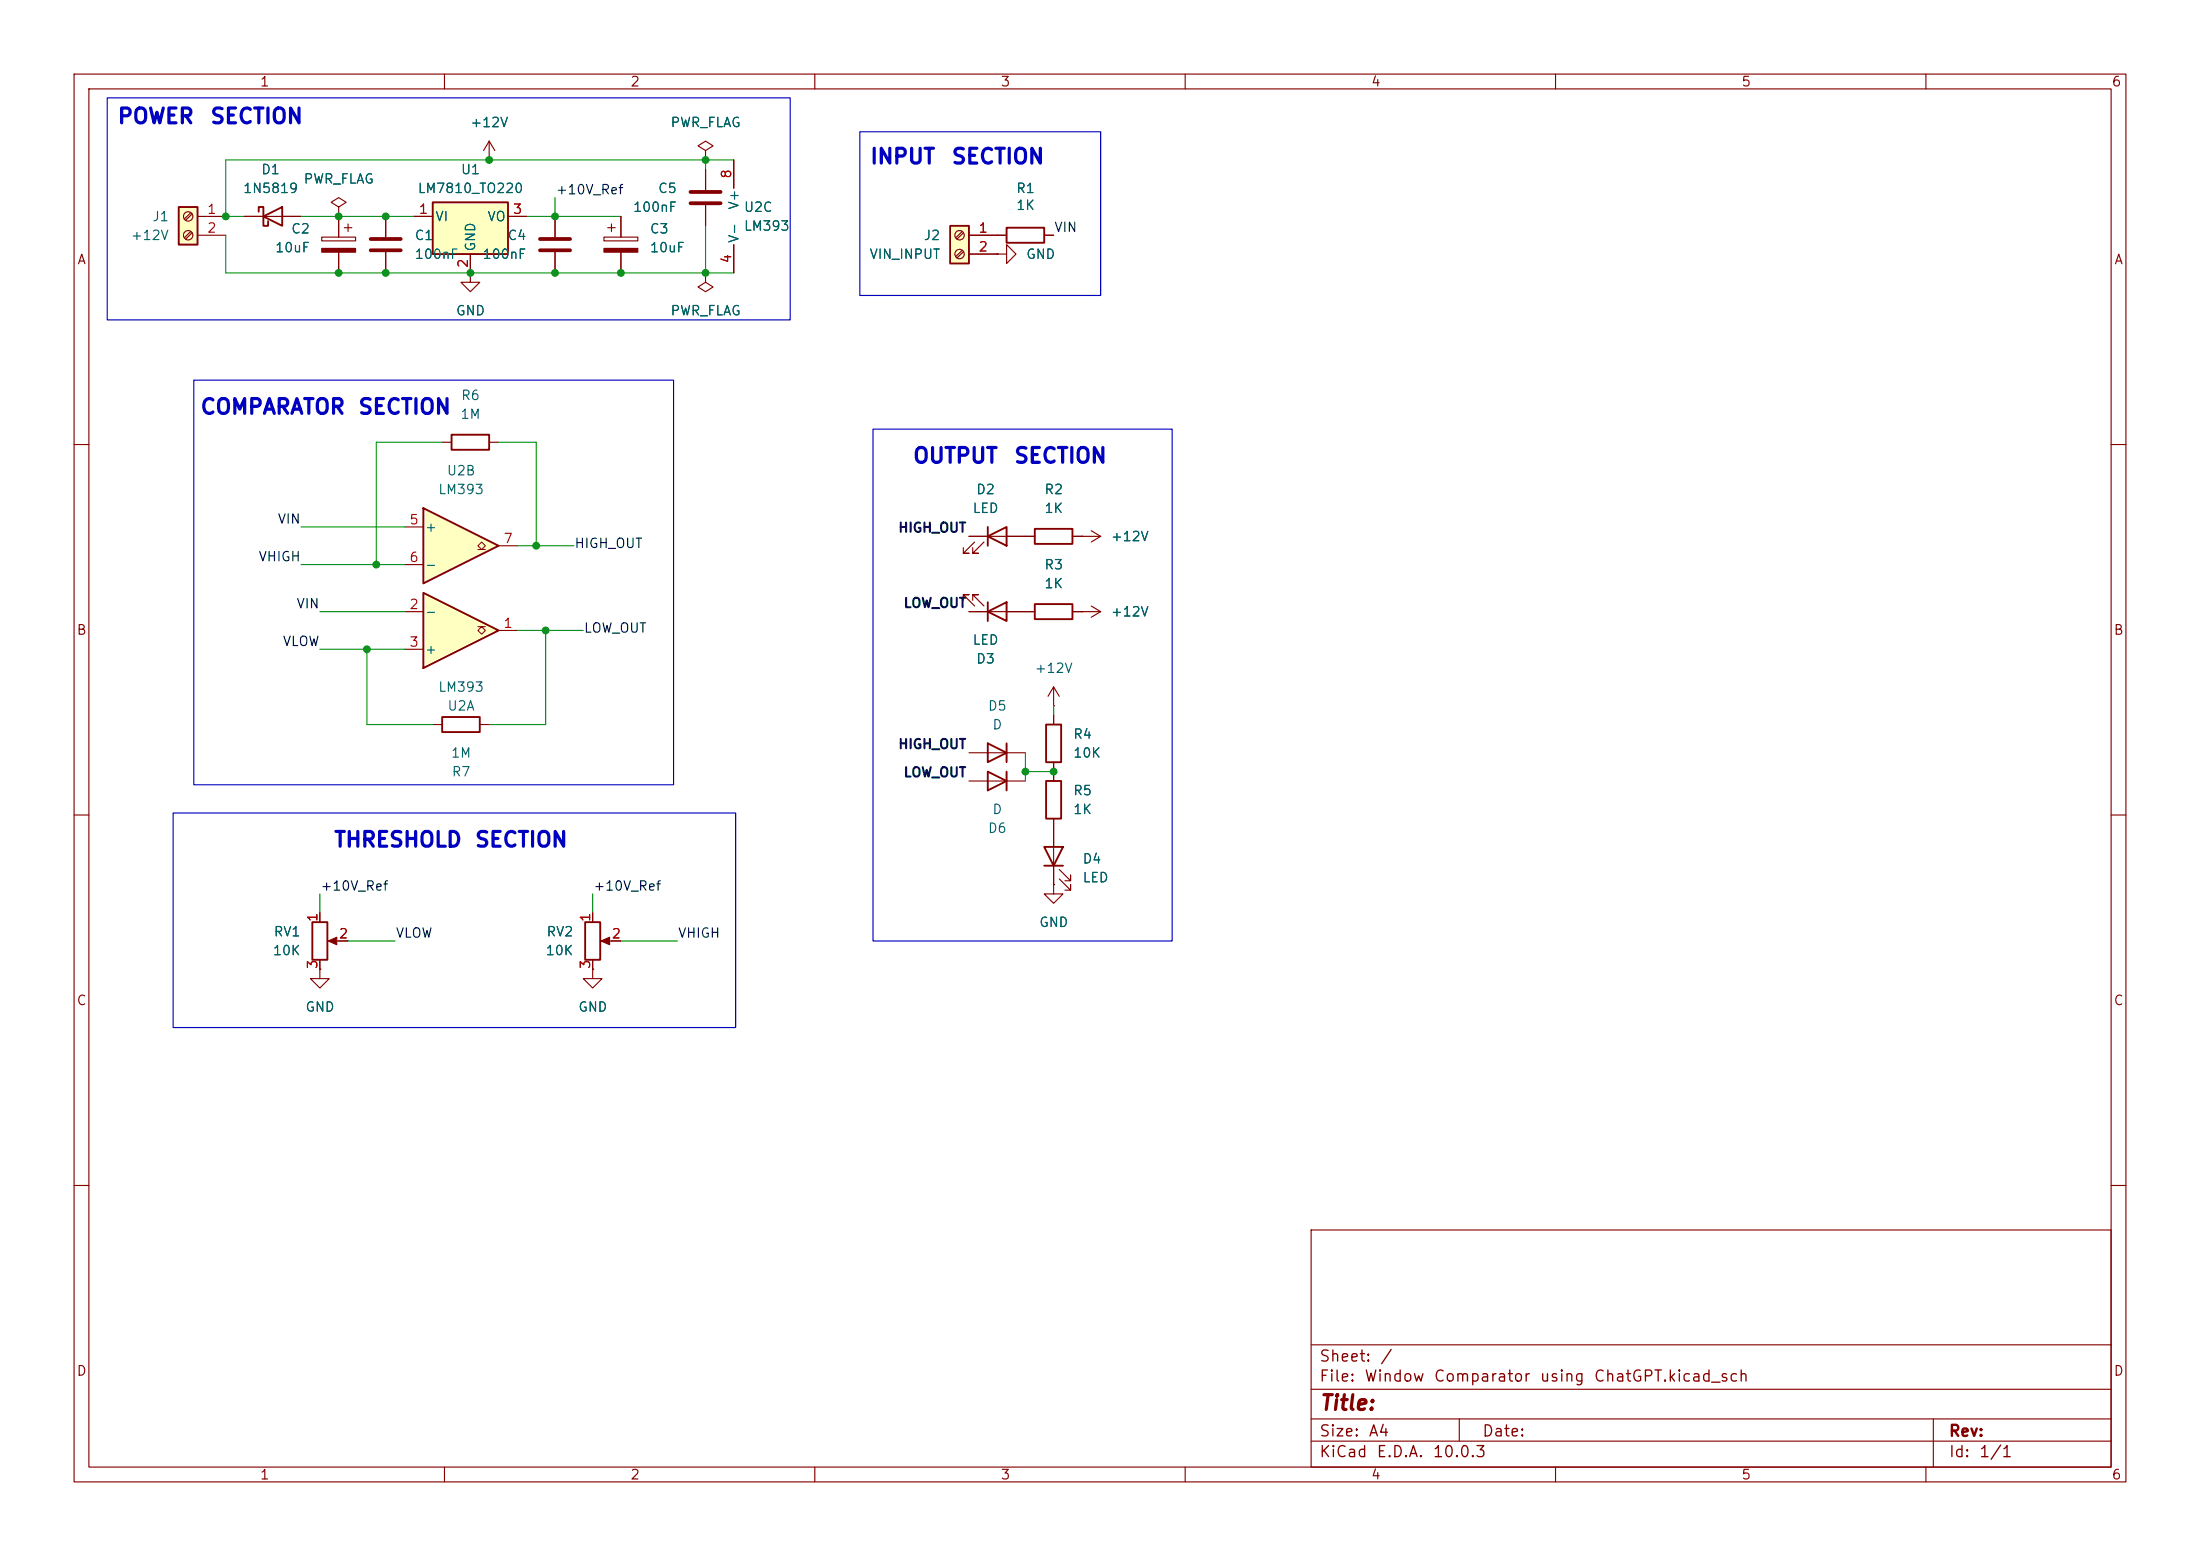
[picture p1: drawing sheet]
<svg xmlns="http://www.w3.org/2000/svg" width="297mm" height="210mm" viewBox="0 0 297 210" stroke-linecap="round" stroke-linejoin="round" font-family="sans-serif">
<g fill="none" stroke="#840000" stroke-width=".15">
<path d="M10 10h277v190h-277zM12 12h273v186h-273zM60 10v2M110 10v2M160 10v2M210 10v2M260 10v2M63.5 36.8v1.3h1.3l-1.3 1.3-1.3-1.3h1.3M63.5 36.8h.1M59.7 59.7h1.3M66 59.7h1.3M10 60h2"/>
<path d="M130.8 72.4h8.9M131.6 73.2l-1.6 1.5h.8h-.8v-.8M132.8 73.2l-1.5 1.5h.8h-.8v-.8M144.8 72.4h1.2M285 60h2M130 81v-.7h.8h-.8l1.6 1.5M130.8 82.6h8.9M131.3 81v-.7h.8h-.8l1.5 1.5M142.2 95.3h.1M142.2 92.7v2.6M142.2 92.7l-.7 1.3M142.2 92.7l.8 1.3"/>
<path d="M144.8 82.6h1.2M10 110h2M130.8 101.6h7.6M142.2 111.8v7.6M143 118.6l1.5 1.5v-.7v.7h-.7M143 117.3l1.5 1.6v-.8v.8h-.7M285 110h2M10 160h2M177 166h108v32h-108zM285 160h2M60 198v2M110 198v2"/>
<path d="M160 198v2M177 194.5h108M177 191.5h108M177 187.5h108M177 181.5h108M197 191.5v3M210 198v2M260 198v2M261 191.5v6.5"/>
</g>
<path d="M61 58.7h5v2h-5zM133.3 72.4l2.6-1.3v2.6zM133.3 71.1v2.6M139.7 71.4h5.1v2h-5.1zM133.3 82.6l2.6-1.3v2.5zM133.3 81.3v2.5M139.7 81.5h5.1v2.1h-5.1zM133.3 100.3l2.6 1.3-2.6 1.3zM135.9 100.3v2.6M141 114.3h2.5l-1.3 2.5zM141 116.8h2.5" fill="none" stroke="#840000" stroke-width=".25"/>
<path d="M24.1 27.9h2.6v5.1h-2.6z" fill="#ffffc2"/>
<path d="M24.1 27.9h2.6v5.1h-2.6zM42.2 124.5h2v5h-2z" fill="none" stroke="#840000" stroke-width=".25"/>
<g fill="none" stroke="#840000" stroke-width=".15">
<path d="M25.8 28.7l-.9 .8M25.8 31.2l-.9 .9M25.9 28.9l-.8 .8M25.9 31.4l-.8 .9M26.7 29.2h3.8M26.7 31.8h3.8M43.4 32h4.6v.5h-4.6zM45.7 27.9l1-.6-1-.6-1 .6 1 .6v1.3M45.7 29.2h.1M45.7 29.2v2.8M45.7 34v2.8M46.5 30.7h1"/>
<path d="M47 30.2v1M146 72.4h.1M146 72.4h2.6M147.3 71.6l1.3 .8M148.6 72.4l-1.3 .8M146 82.6h.1M146 82.6h2.6M147.3 81.8l1.3 .8M148.6 82.6l-1.3 .7M142.2 119.4v1.3h1.3l-1.3 1.2-1.2-1.2h1.2M142.2 119.4h.1M43.2 130.8v1.3h1.2l-1.2 1.3-1.3-1.3h1.3"/>
<path d="M43.2 130.8h.1M43.2 123.2v1.3M43.2 129.5v1.3M44.7 127h2.3"/>
<circle cx="25.4" cy="29.2" r=".63"/>
<circle cx="25.4" cy="31.7" r=".63"/>
</g>
<g fill="#840000" stroke="#840000" stroke-width=".15">
<path d="M43.4 33.5h4.6v.5h-4.6z"/>
<path d="M44.3 127l1.2-.5v1z"/>
</g>
<path d="M128.3 30.5h2.5v5.1h-2.5z" fill="#ffffc2"/>
<path d="M128.3 30.5h2.5v5.1h-2.5zM135.9 30.7h5.1v2.1h-5.1z" fill="none" stroke="#840000" stroke-width=".25"/>
<g fill="none" stroke="#840000" stroke-width=".15">
<path d="M66 19.1l-.7 1.2M66 19.1l.8 1.2M66 19.1v2.5M52.1 29.2v2.8M52.1 34v2.8M66 21.6h.1M129.9 31.2l-.9 .9M129.9 33.8l-.9 .8M130.1 31.4l-.9 .9M130.1 34l-.9 .8M130.8 31.8h5.1M130.8 34.3h3.8"/>
<path d="M141 31.8h1.2"/>
<circle cx="129.5" cy="31.7" r=".63"/>
<circle cx="129.5" cy="34.3" r=".63"/>
</g>
<path d="M50 32.3h4.1M50 33.8h4.1" fill="none" stroke="#840000" stroke-width=".51"/>
<path d="M58.4 27.3h10.2v7h-10.2z" fill="#ffffc2"/>
<path d="M58.4 27.3h10.2v7h-10.2zM141.2 97.8h2.1v5.1h-2.1zM141.2 105.4h2.1v5.1h-2.1zM79 124.5h2v5h-2z" fill="none" stroke="#840000" stroke-width=".25"/>
<g fill="none" stroke="#840000" stroke-width=".15">
<path d="M55.9 29.2h2.5M63.5 34.3v2.5M68.6 29.2h2.5M74.9 29.2v2.8M74.9 34v2.8M81.5 32h4.6v.5h-4.6zM82 30.7h1.1M82.5 30.2v1M83.8 29.2v2.8M83.8 34v2.8M95.2 20.3l1.1-.6-1.1-.6-1 .6 1 .6v1.3M95.2 21.6h.1"/>
<path d="M95.2 36.8v1.3l-1 .6 1 .7 1.1-.7-1.1-.6M95.2 36.8h.1M95.2 22.9v2.8M95.2 27.7v2.8M99.1 21.6v3.8M99.1 33v3.8M134.6 34.3h1.3v-1.3l1.3 1.3-1.3 1.3v-1.3M134.6 34.3h.1M142.2 96.5v1.3M142.2 102.9v2.5M142.2 110.5v1.3M80 130.8v1.3h1.3l-1.3 1.3-1.3-1.3h1.3"/>
<path d="M80 130.8h.1M80 123.2v1.3M80 129.5v1.3M81.5 127h2.3"/>
</g>
<path d="M72.9 32.3h4.1M72.9 33.8h4.1M93.2 25.9h4.1M93.2 27.4h4.1" fill="none" stroke="#840000" stroke-width=".51"/>
<g fill="#840000" stroke="#840000" stroke-width=".15">
<path d="M81.2 127l1.1-.5v1z"/>
<path d="M81.5 33.5h4.6v.5h-4.6z"/>
</g>
<path d="M57.1 80l10.2 5.1-10.2 5.1z" fill="#ffffc2"/>
<path d="M57.1 80l10.2 5.1-10.2 5.1z" fill="none" stroke="#840000" stroke-width=".25"/>
<path d="M64.5 84.6h.5l-.5 .5 .5 .5 .5-.5-.5-.5h.5" fill="none" stroke="#840000" stroke-width=".14"/>
<path d="M54.6 82.6h2.5M54.6 87.6h2.5M67.3 85.1h2.5" fill="none" stroke="#840000" stroke-width=".15"/>
<path d="M57.1 68.6l10.2 5.1-10.2 5z" fill="#ffffc2"/>
<path d="M34.9 28.6v-.7h.7v2.6h.6v-.7M35.6 29.2l2.5-1.3v2.6zM57.1 68.6l10.2 5.1-10.2 5zM59.7 96.8h5.1v2h-5.1zM133.3 104.1l2.6 1.3-2.6 1.3zM135.9 104.1v2.6" fill="none" stroke="#840000" stroke-width=".25"/>
<path d="M64.5 74.2h.5l-.5-.5 .5-.5 .5 .5-.5 .5h.5" fill="none" stroke="#840000" stroke-width=".14"/>
<g fill="none" stroke="#840000" stroke-width=".15">
<path d="M33 29.2h7.6M45.7 29.2h.1M45.7 29.2v2.8M45.7 34v2.8M52.1 29.2v2.8M52.1 34v2.8M55.9 29.2h2.5M63.5 36.8h.1M63.5 34.3v2.5M66 21.6h.1M68.6 29.2h2.5M74.9 29.2v2.8"/>
<path d="M74.9 34v2.8M83.8 29.2v2.8M83.8 34v2.8M95.2 36.8h.1M95.2 21.6h.1M95.2 22.9v2.8M95.2 27.7v2.8M99.1 21.6v3.8M99.1 33v3.8M130.8 31.8h5.1M130.8 34.3h3.8M134.6 34.3h.1"/>
<path d="M141 31.8h1.2M54.6 71.1h2.5M54.6 76.2h2.5M67.3 73.7h2.5M130.8 72.4h2.5M135.9 72.4h3.8M144.8 72.4h1.2M146 72.4h.1M58.4 97.8h1.3M64.8 97.8h1.2M130.8 82.6h2.5M135.9 82.6h3.8"/>
<path d="M142.2 96.5v1.3M144.8 82.6h1.2M146 82.6h.1M130.8 105.4h7.6M142.2 119.4h.1M142.2 102.9v2.5M142.2 110.5v3.8M142.2 116.8v2.6M43.2 130.8h.1M43.2 123.2v1.3M43.2 129.5v1.3M45.7 127h1.3"/>
<path d="M80 130.8h.1M80 123.2v1.3M80 129.5v1.3M82.5 127h1.3"/>
</g>
<g fill="none" stroke="#009600" stroke-width=".15">
<path d="M30.5 31.8v5h68.6M40.6 29.2h15.3M71.1 29.2h12.7M74.9 26.7v2.5M95.2 21.6v1.3M95.2 30.5v6.3M99.1 21.6h-68.6v7.6h2.5M59.7 59.7h-8.9v16.5M67.3 59.7h5.1v14M40.6 76.2h14M40.6 71.1h14M69.8 73.7h7.7"/>
<path d="M43.2 87.6h11.4M43.2 82.6h11.4M49.5 87.6v10.2h8.9M69.8 85.1h8.9M73.7 85.1v12.7h-7.7M142.2 95.3v1.2M138.4 104.1h3.8M138.4 101.6v3.8M43.2 120.7v2.5M47 127h6.3M80 120.7v2.5M83.8 127h7.6"/>
</g>
<path d="M14.5 13.2h92.2v30h-92.2zM116.1 17.8h32.5v22.1h-32.5zM26.2 51.3h64.7v54.6h-64.7zM117.9 57.9h40.3v69.1h-40.3zM23.4 109.7h75.9v29h-75.9z" fill="none" stroke="#0000c2" stroke-width=".15"/>
<g fill="#009600" stroke="#009600" stroke-width=".14">
<circle cx="50.8" cy="76.2" r=".46"/>
<circle cx="52.1" cy="36.8" r=".46"/>
<circle cx="63.5" cy="36.8" r=".46"/>
<circle cx="72.4" cy="73.7" r=".46"/>
<circle cx="83.8" cy="36.8" r=".46"/>
<circle cx="49.5" cy="87.6" r=".46"/>
<circle cx="73.7" cy="85.1" r=".46"/>
<circle cx="142.2" cy="104.1" r=".46"/>
<circle cx="138.4" cy="104.1" r=".46"/>
<circle cx="74.9" cy="36.8" r=".46"/>
<circle cx="74.9" cy="29.2" r=".46"/>
<circle cx="95.2" cy="36.8" r=".46"/>
<circle cx="95.2" cy="21.6" r=".46"/>
<circle cx="66" cy="21.6" r=".46"/>
<circle cx="52.1" cy="29.2" r=".46"/>
<circle cx="45.7" cy="36.8" r=".46"/>
<circle cx="45.7" cy="29.2" r=".46"/>
<circle cx="30.5" cy="29.2" r=".46"/>
</g>
<g font-size="2" fill="#0000c2">
<text x="15.7" y="17.2">POWER</text>
<text x="28.3" y="17.2">SECTION</text>
<text x="117.3" y="22.6">INPUT</text>
<text x="128.3" y="22.6">SECTION</text>
<text x="26.9" y="56.4">COMPARATOR</text>
<text x="48.2" y="56.4">SECTION</text>
<text x="123.1" y="63">OUTPUT</text>
<text x="136.8" y="63">SECTION</text>
<text x="45" y="114.8">THRESHOLD</text>
<text x="64" y="114.8">SECTION</text>
</g>
<text font-size="2" fill="#840000" x="178" y="190.8">Title:</text>
<g font-size="1.5" fill="#840000">
<text x="178" y="184.2">Sheet:</text>
<text x="186.2" y="184.2">/</text>
<text x="178" y="186.9">File:</text>
<text x="184.1" y="186.9">Window</text>
<text x="193.5" y="186.9">Comparator</text>
<text x="207.8" y="186.9">using</text>
<text x="215.1" y="186.9">ChatGPT.kicad_sch</text>
<text x="178" y="197.1">KiCad</text>
<text x="178" y="194.3">Size:</text>
<text x="184.7" y="194.3">A4</text>
<text x="185.7" y="197.1">E.D.A.</text>
<text x="193.3" y="197.1">10.0.3</text>
<text x="200" y="194.3">Date:</text>
<text x="263" y="194.3">Rev:</text>
<text x="263" y="197.1">Id:</text>
<text x="267.1" y="197.1">1/1</text>
</g>
<g font-size="1.3" fill="#840000">
<text x="35" y="12">1</text>
<text x="85" y="12">2</text>
<text x="135" y="12">3</text>
<text x="185" y="12">4</text>
<text x="235" y="12">5</text>
<text x="285" y="12">6</text>
<text x="10.3" y="36">A</text>
<text x="285.3" y="36">A</text>
<text x="10.3" y="86">B</text>
<text x="285.3" y="86">B</text>
<text x="10.3" y="136">C</text>
<text x="285.3" y="136">C</text>
<text x="10.3" y="186">D</text>
<text x="285.3" y="186">D</text>
<text x="35" y="200">1</text>
<text x="85" y="200">2</text>
<text x="135" y="200">3</text>
<text x="185" y="200">4</text>
<text x="235" y="200">5</text>
<text x="285" y="200">6</text>
</g>
<g font-size="1.3" fill="#006464">
<text x="63.4" y="17.5">+12V</text>
<text x="90.4" y="17.5">PWR_FLAG</text>
<text x="35.2" y="23.8">D1</text>
<text x="62.1" y="23.8">U1</text>
<text x="32.7" y="26.4">1N5819</text>
<text x="40.9" y="25.1">PWR_FLAG</text>
<text x="56.3" y="26.4">LM7810_TO220</text>
<text x="85.4" y="28.9">100nF</text>
<text x="88.7" y="26.4">C5</text>
<text x="100" y="28.4" transform="rotate(-90 100 28.4)">V+</text>
<text x="100.3" y="28.9">U2C</text>
<text x="137.1" y="26.4">R1</text>
<text x="137.1" y="28.7">1K</text>
<text x="17.6" y="32.7">+12V</text>
<text x="20.5" y="30.2">J1</text>
<text x="37" y="34.4">10uF</text>
<text x="39.2" y="31.8">C2</text>
<text x="55.9" y="32.7">C1</text>
<text x="55.9" y="35.3">100nF</text>
<text x="58.7" y="30.2">VI</text>
<text x="64.5" y="34" transform="rotate(-90 64.5 34)">GND</text>
<text x="65" y="35.3">100nF</text>
<text x="65.7" y="30.2">VO</text>
<text x="68.4" y="32.7">C4</text>
<text x="87.6" y="31.8">C3</text>
<text x="87.6" y="34.4">10uF</text>
<text x="100" y="32.9" transform="rotate(-90 100 32.9)">V-</text>
<text x="100.3" y="31.5">LM393</text>
<text x="117.3" y="35.3">VIN_INPUT</text>
<text x="124.6" y="32.7">J2</text>
<text x="138.4" y="35.3">GND</text>
<text x="61.5" y="42.9">GND</text>
<text x="90.4" y="42.9">PWR_FLAG</text>
<text x="62.1" y="56.9">1M</text>
<text x="62.2" y="54.3">R6</text>
<text x="60.2" y="64.5">U2B</text>
<text x="59.1" y="67">LM393</text>
<text x="131.2" y="69.6">LED</text>
<text x="131.7" y="67">D2</text>
<text x="140.9" y="67">R2</text>
<text x="140.9" y="69.6">1K</text>
<text x="57.3" y="72.1">+</text>
<text x="57.3" y="77.2">-</text>
<text x="140.9" y="77.2">R3</text>
<text x="149.9" y="73.4">+12V</text>
<text x="57.3" y="83.5">-</text>
<text x="140.9" y="79.7">1K</text>
<text x="149.9" y="83.5">+12V</text>
<text x="57.3" y="88.6">+</text>
<text x="131.2" y="87.3">LED</text>
<text x="131.7" y="89.9">D3</text>
<text x="59.1" y="93.7">LM393</text>
<text x="139.6" y="91.1">+12V</text>
<text x="60.3" y="96.2">U2A</text>
<text x="133.3" y="96.2">D5</text>
<text x="133.9" y="98.8">D</text>
<text x="144.8" y="100">R4</text>
<text x="60.8" y="102.6">1M</text>
<text x="60.9" y="105.1">R7</text>
<text x="144.8" y="107.7">R5</text>
<text x="144.8" y="102.6">10K</text>
<text x="133.3" y="112.7">D6</text>
<text x="133.9" y="110.2">D</text>
<text x="144.8" y="110.2">1K</text>
<text x="146.1" y="116.9">D4</text>
<text x="146.1" y="119.4">LED</text>
<text x="140.2" y="125.4">GND</text>
<text x="36.7" y="129.2">10K</text>
<text x="36.9" y="126.7">RV1</text>
<text x="73.6" y="129.2">10K</text>
<text x="73.7" y="126.7">RV2</text>
<text x="41.1" y="136.9">GND</text>
<text x="78" y="136.9">GND</text>
</g>
<g font-size="1.3" fill="#a90000">
<text x="27.9" y="29.2">1</text>
<text x="56.4" y="29.2">1</text>
<text x="69.1" y="29.2">3</text>
<text x="99" y="24.2" transform="rotate(-90 99 24.2)">8</text>
<text x="27.9" y="31.7">2</text>
<text x="99" y="35.6" transform="rotate(-90 99 35.6)">4</text>
<text x="132" y="31.7">1</text>
<text x="132" y="34.3">2</text>
<text x="63.5" y="36.3" transform="rotate(-90 63.5 36.3)">2</text>
<text x="55.2" y="71.1">5</text>
<text x="55.2" y="76.2">6</text>
<text x="67.9" y="73.6">7</text>
<text x="55.2" y="82.5">2</text>
<text x="55.2" y="87.6">3</text>
<text x="67.9" y="85.1">1</text>
<text x="43.2" y="124.5" transform="rotate(-90 43.2 124.5)">1</text>
<text x="80" y="124.5" transform="rotate(-90 80 124.5)">1</text>
<text x="43.2" y="130.9" transform="rotate(-90 43.2 130.9)">3</text>
<text x="45.6" y="127">2</text>
<text x="80" y="130.9" transform="rotate(-90 80 130.9)">3</text>
<text x="82.5" y="127">2</text>
</g>
<g font-size="1.3" fill="#0f0f0f">
<text x="74.9" y="26.5">+10V_Ref</text>
<text x="142.2" y="31.6">VIN</text>
<text x="37.4" y="71">VIN</text>
<text x="34.8" y="76.1">VHIGH</text>
<text x="77.5" y="74.3">HIGH_OUT</text>
<text x="121.2" y="72.2">HIGH_OUT</text>
<text x="39.9" y="82.4">VIN</text>
<text x="121.9" y="82.3">LOW_OUT</text>
<text x="38.1" y="87.5">VLOW</text>
<text x="78.7" y="85.7">LOW_OUT</text>
<text x="121.2" y="101.4">HIGH_OUT</text>
<text x="121.9" y="105.2">LOW_OUT</text>
<text x="43.2" y="120.5">+10V_Ref</text>
<text x="80" y="120.5">+10V_Ref</text>
<text x="53.3" y="126.9">VLOW</text>
<text x="91.4" y="126.9">VHIGH</text>
</g>
</svg>
